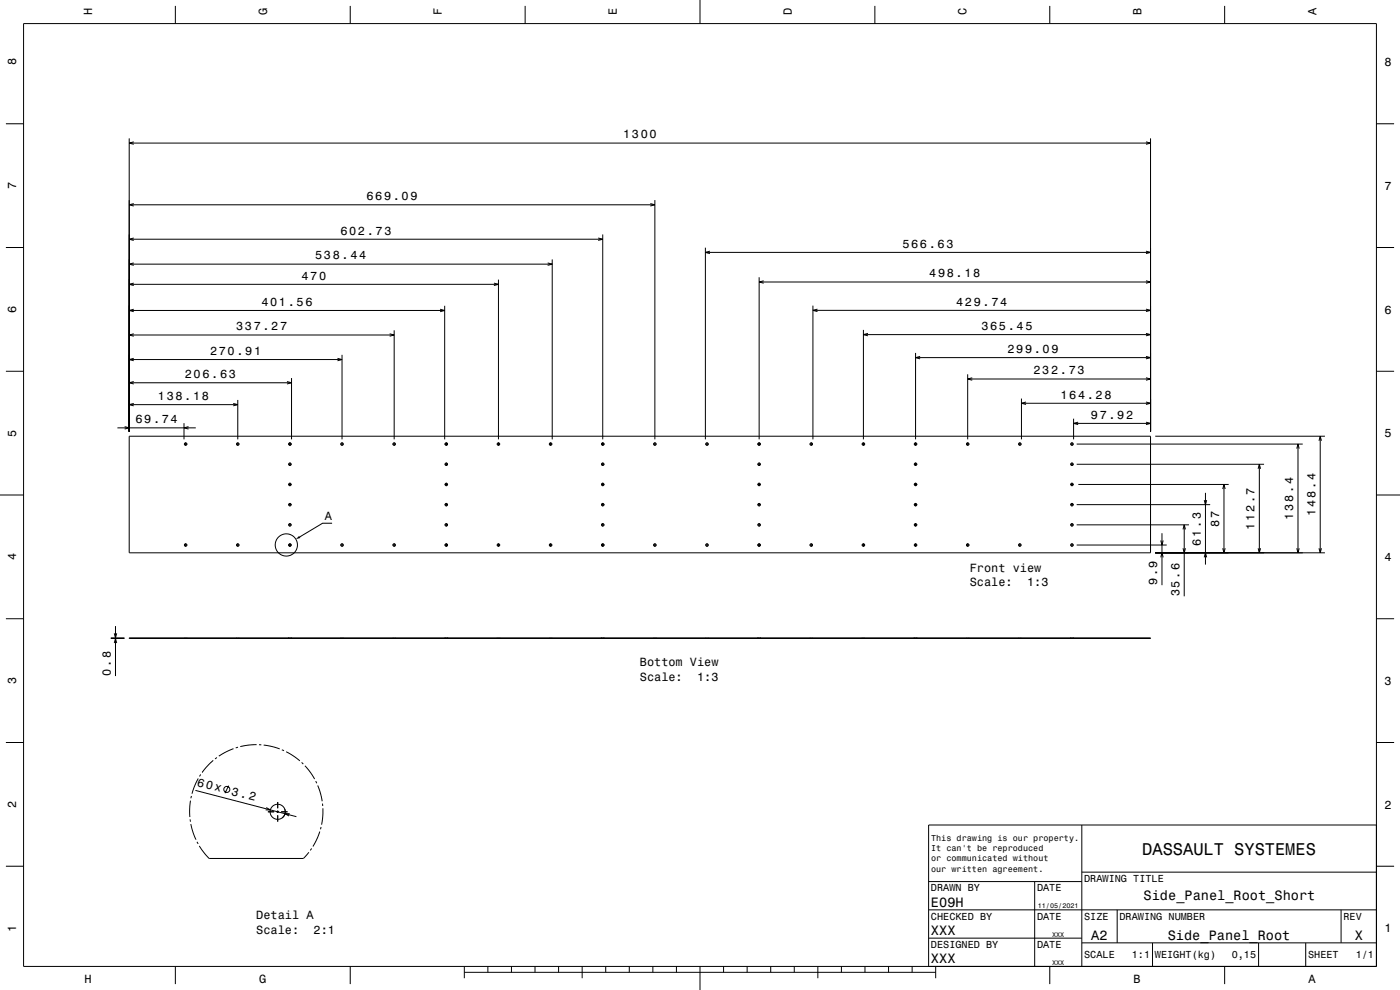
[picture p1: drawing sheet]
<svg xmlns="http://www.w3.org/2000/svg" width="594mm" height="420mm" viewBox="0 0 594 420" stroke-linecap="round" stroke-linejoin="round" font-family="sans-serif">
<g fill="none" stroke="#000" stroke-width=".42">
<path d="M10 10h574v400h-574zM74.4 2.5v7.5M148.6 2.5v7.5M222.8 2.5v7.5M297 0v10M371.2 2.5v7.5M445.4 2.5v7.5M519.6 2.5v7.5M2.5 52.5h7.5M54.8 58.7v124.4M488.2 58.7v124.4M584 52.5h7.5"/>
<path d="M54.8 60.7h433.4M56.8 60.2l-2 .5 2 .5M486.2 60.2l2 .5-2 .5M54.8 86.9h223.1M56.8 86.4l-2 .5 2 .5M255.7 99.5v86.9M275.9 86.4l2 .5-2 .5M277.9 84.9v101.5M2.5 105h7.5M54.8 112.1h179.5M54.8 101.5h200.9M56.8 111.5l-2 .6 2 .5"/>
<path d="M56.8 101l-2 .5 2 .5M211.5 118.6v67.8M232.4 111.5l1.9 .6-1.9 .5M234.3 110.1v76.3M253.8 101l1.9 .5-1.9 .5M299.3 105.1v81.3M299.3 107.1h188.9M301.2 106.6l-1.9 .5 1.9 .5M322.1 117.6v68.8M322.1 119.6h166.1M324 119.1l-1.9 .5 1.9 .6M486.2 119.1l2 .5-2 .6"/>
<path d="M486.2 106.6l2 .5-2 .5M584 105h7.5M54.8 131.7h133.9M54.8 120.6h156.7M56.8 131.2l-2 .5 2 .5M56.8 120.1l-2 .5 2 .5M186.7 131.2l2 .5-2 .5M188.7 129.7v56.7M209.6 120.1l1.9 .5-1.9 .5M344.9 129.7v56.7M344.9 131.7h143.3M346.8 131.2l-1.9 .5 1.9 .5"/>
<path d="M366.3 140v46.4M486.2 131.2l2 .5-2 .5M2.5 157.5h7.5M54.8 152.5h90.3M54.8 142.1h112.4M56.8 152l-2 .5 2 .6M56.8 141.6l-2 .5 2 .5M143.2 152l1.9 .5-1.9 .6M145.1 150.5v35.9M165.3 141.6l1.9 .5-1.9 .5M167.2 140.1v46.3M366.3 142h121.9"/>
<path d="M368.3 141.4l-2 .6 2 .5M388.5 149.7v36.7M388.5 151.7h99.7M390.4 151.2l-1.9 .5 1.9 .5M410.6 158.8v27.6M486.2 151.2l2 .5-2 .5M486.2 141.4l2 .6-2 .5M584 157.5h7.5M54.8 171.7h46.1M54.8 162.4h68.9M56.8 171.2l-2 .5 2 .5M56.8 161.9l-2 .5 2 .5"/>
<path d="M78.1 179.5v6.9M99 171.2l1.9 .5-1.9 .5M100.9 169.7v16.7M121.8 161.9l1.9 .5-1.9 .5M123.7 160.4v26M410.6 160.8h77.6M412.5 160.3l-1.9 .5 1.9 .5M433.4 169.1v17.3M433.4 171.1h54.8M435.3 170.6l-1.9 .5 1.9 .5M455.5 177.6v8.8M455.5 179.6h32.7"/>
<path d="M457.4 179.1l-1.9 .5 1.9 .5M486.2 179.1l2 .5-2 .5M486.2 170.6l2 .5-2 .5M486.2 160.3l2 .5-2 .5M49.8 181.5h33.3M52.9 181l1.9 .5-1.9 .5M54.8 185.1h433.4v49.4h-433.4zM78.1 188.4h1.4M78.8 187.7v1.4M80 181l-1.9 .5 1.9 .5M100.2 188.4h1.4M100.9 187.7v1.4"/>
<path d="M122.3 188.4h1.4M122.3 197h1.4M123 187.7v1.4M123 196.3v1.4M144.4 188.4h1.4M145.1 187.7v1.4M166.5 188.4h1.4M167.2 187.7v1.4M188.7 188.4h1.4M188.7 197h1.4M189.4 187.7v1.4M189.4 196.3v1.4"/>
<path d="M210.8 188.4h1.4M211.5 187.7v1.4M232.9 188.4h1.4M233.6 187.7v1.4M255 188.4h1.4M255 197h1.4M255.7 187.7v1.4M255.7 196.3v1.4M277.2 188.4h1.3M277.9 187.7v1.4M299.3 188.4h1.4M300 187.7v1.4"/>
<path d="M321.4 188.4h1.4M321.4 197h1.4M322.1 187.7v1.4M322.1 196.3v1.4M343.5 188.4h1.4M344.2 187.7v1.4M365.6 188.4h1.4M366.3 187.7v1.4M387.8 188.4h1.3M387.8 197h1.3M388.5 187.7v1.4M388.5 196.3v1.4"/>
<path d="M409.9 188.4h1.4M410.6 187.7v1.4M432 188.4h1.4M432.7 187.7v1.4M454.1 188.4h1.4M454.1 197h1.4M454.8 187.7v1.4M454.8 196.3v1.4M456.8 188.4h95.9M456.8 197h79.5M490.2 185.1h71.9M533.8 198.9l.5-1.9 .5 1.9"/>
<path d="M534.3 197v37.5M550.2 190.3l.5-1.9 .5 1.9M550.7 188.4v46.1M559.6 187l.5-1.9 .6 1.9M560.1 185.1v49.4M0 210h10M122.3 214.1h1.4M122.3 205.5h1.4M123 204.8v1.4M123 213.4v1.4M188.7 214.1h1.4M188.7 205.5h1.4"/>
<path d="M189.4 204.8v1.4M189.4 213.4v1.4M255 214.1h1.4M255 205.5h1.4M255.7 204.8v1.4M255.7 213.4v1.4M321.4 214.1h1.4M321.4 205.5h1.4M322.1 204.8v1.4M322.1 213.4v1.4M387.8 214.1h1.3M387.8 205.5h1.3"/>
<path d="M388.5 204.8v1.4M388.5 213.4v1.4M454.1 214.1h1.4M454.1 205.5h1.4M454.8 204.8v1.4M454.8 213.4v1.4M456.8 214.1h56.7M457.5 205.5h63.8M510.9 212.2l.6 1.9 .5-1.9M511.5 209.1v30.4M518.8 207.5l.5-2 .5 2M519.3 205.5v29"/>
<path d="M584 210h10M78.1 231.2h1.4M78.8 230.5v1.4M100.2 231.2h1.4M100.9 230.5v1.4M122.3 231.2h1.4M122.3 222.7h1.4M123 222v1.4M123 230.5v1.4M140.9 222h-4l-9.7 5.8M144.4 231.2h1.4M145.1 230.5v1.4"/>
<path d="M166.5 231.2h1.4M167.2 230.5v1.4M188.7 231.2h1.4M188.7 222.7h1.4M189.4 222v1.4M189.4 230.5v1.4M210.8 231.2h1.4M211.5 230.5v1.4M232.9 231.2h1.4M233.6 230.5v1.4M255 231.2h1.4M255 222.7h1.4"/>
<path d="M255.7 222v1.4M255.7 230.5v1.4M277.2 231.2h1.3M277.9 230.5v1.4M299.3 231.2h1.4M300 230.5v1.4M321.4 231.2h1.4M321.4 222.7h1.4M322.1 222v1.4M322.1 230.5v1.4M343.5 231.2h1.4M344.2 230.5v1.4"/>
<path d="M365.6 231.2h1.4M366.3 230.5v1.4M387.8 231.2h1.3M387.8 222.7h1.3M388.5 222v1.4M388.5 230.5v1.4M409.9 231.2h1.4M410.6 230.5v1.4M432 231.2h1.4M432.7 230.5v1.4M454.1 231.2h1.4M454.1 222.7h1.4"/>
<path d="M454.8 222v1.4M454.8 230.5v1.4M456.8 231.2h38.2M456.8 222.7h47.6M490.2 234.5h71.9M492.5 236.5l.5-2 .5 2M492.5 229.3l.5 1.9 .5-1.9M493 226.2v22.1M501.9 232.6l.5 1.9 .6-1.9M501.9 224.6l.5-1.9 .6 1.9M502.4 222.7v30.3M510.9 236.5l.6-2 .5 2"/>
<path d="M518.8 232.6l.5 1.9 .5-1.9M533.8 232.6l.5 1.9 .5-1.9M550.2 232.6l.5 1.9 .5-1.9M559.6 232.6l.5 1.9 .6-1.9M2.5 262.5h7.5M47 270.9h5.8M47 270.6h5.8M48.5 268.7l.5 1.9 .5-1.9M48.5 272.8l.5-1.9 .5 1.9M49 265.6v21.2M54.8 270.6h433.4v.3h-433.4zM78.2 270.6v.3"/>
<path d="M78.8 270.6v.3M79.3 270.6v.3M100.3 270.6v.3M100.9 270.6v.3M101.4 270.6v.3M122.5 270.6v.3M123 270.6v.3M123.5 270.6v.3M144.6 270.6v.3M145.1 270.6v.3M145.7 270.6v.3M166.7 270.6v.3"/>
<path d="M167.2 270.6v.3M167.8 270.6v.3M188.8 270.6v.3M189.4 270.6v.3M189.9 270.6v.3M211 270.6v.3M211.5 270.6v.3M212 270.6v.3M233.1 270.6v.3M233.6 270.6v.3M234.1 270.6v.3M255.2 270.6v.3"/>
<path d="M255.7 270.6v.3M256.3 270.6v.3M277.3 270.6v.3M277.9 270.6v.3M278.4 270.6v.3M299.4 270.6v.3M300 270.6v.3M300.5 270.6v.3M321.6 270.6v.3M322.1 270.6v.3M322.6 270.6v.3M343.7 270.6v.3"/>
<path d="M344.2 270.6v.3M344.7 270.6v.3M365.8 270.6v.3M366.3 270.6v.3M366.9 270.6v.3M387.9 270.6v.3M388.5 270.6v.3M389 270.6v.3M410 270.6v.3M410.6 270.6v.3M411.1 270.6v.3M432.2 270.6v.3"/>
<path d="M432.7 270.6v.3M433.2 270.6v.3M454.3 270.6v.3M454.8 270.6v.3M455.4 270.6v.3M584 262.5h7.5M2.5 315h7.5M99.1 317.6l-3.5 1.5-2.7 1.7M101 317l-1 .3M108.9 315.9l-3.8 .2-3.2 .6M109.9 315.9l1 .1M111.9 316.1l3.4 .6 3.4 1"/>
<path d="M119.6 318.1l.9 .4M121.4 318.9l3.2 1.9 2.6 2M584 315h7.5M80.8 339.7l-.3 3.4 .1 3.5M81.2 337.7l-.2 1M82.9 335.3l42.9 11.2M84.1 330.3l-1.4 2.9-1.2 3.5M85.2 328.6l-.6 .8M90.5 322.6l-2.6 2.4-2.2 2.7M92 321.4l-.8 .6M97 333.3l-1.5 3.2M128 323.5l.7 .6"/>
<path d="M129.4 324.9l2.2 2.7 1.9 2.9M134 331.4l.4 .9M134.8 333.2l1.2 3.3 .7 3.4M80.7 347.6l.1 1M81 349.6l.8 3.4 1.3 3.2M83.6 357.1l.5 .9M84.6 358.9l4.1 5.3h40l2.4-2.6M113 342.6l1.7 1h-2M113.7 344.4h2.6M117.3 344.4h1M117.8 340.2v2.7M117.8 343.9v1"/>
<path d="M117.8 345.9v2.7M119.3 344.4h2.7M120.8 343.2a3.2 3.2 0 0 1-1.1 3.8M122.9 345.2h-2l1.8 1M132.2 360l-.5 .8M135.7 352.8l-1.2 3-1.7 3.3M136.2 350.9l-.2 .9M136.8 340.9l.1 1M137 342.9l-.1 3.5-.5 3.5M459 350v60M584 350h-190v60M2.5 367.5h7.5"/>
<path d="M394 374h65M439 374v36M459 370h125M584 367.5h7.5M394 398h65M394 386h190M474 386v14M569 386v14M74.4 410v7.5M148.6 410v7.5M197 412.5h200M197 410v5"/>
<path d="M207 410v2.5M217 410v2.5M227 410v2.5M237 410v2.5M247 410v5M257 410v2.5M267 410v2.5M277 410v2.5M287 410v2.5M297 410v10M307 410v2.5M317 410v2.5"/>
<path d="M327 410v2.5M337 410v2.5M347 410v5M357 410v2.5M367 410v2.5M377 410v2.5M387 410v2.5M397 410v5M445.4 410v7.5M459 400h125M489 400v10M519.6 410v7.5"/>
<path d="M534 400v10M554 400v10"/>
<circle cx="78.8" cy="188.4" r=".53"/>
<circle cx="100.9" cy="188.4" r=".53"/>
<circle cx="123" cy="197" r=".53"/>
<circle cx="123" cy="188.4" r=".53"/>
<circle cx="145.1" cy="188.4" r=".53"/>
<circle cx="167.2" cy="188.4" r=".53"/>
<circle cx="189.4" cy="197" r=".53"/>
<circle cx="189.4" cy="188.4" r=".53"/>
<circle cx="211.5" cy="188.4" r=".53"/>
<circle cx="233.6" cy="188.4" r=".53"/>
<circle cx="255.7" cy="197" r=".53"/>
<circle cx="255.7" cy="188.4" r=".53"/>
<circle cx="277.9" cy="188.4" r=".53"/>
<circle cx="300" cy="188.4" r=".53"/>
<circle cx="322.1" cy="197" r=".53"/>
<circle cx="322.1" cy="188.4" r=".53"/>
<circle cx="344.2" cy="188.4" r=".53"/>
<circle cx="366.3" cy="188.4" r=".53"/>
<circle cx="388.5" cy="197" r=".53"/>
<circle cx="388.5" cy="188.4" r=".53"/>
<circle cx="410.6" cy="188.4" r=".53"/>
<circle cx="432.7" cy="188.4" r=".53"/>
<circle cx="454.8" cy="197" r=".53"/>
<circle cx="454.8" cy="188.4" r=".53"/>
<circle cx="123" cy="214.1" r=".53"/>
<circle cx="123" cy="205.5" r=".53"/>
<circle cx="189.4" cy="214.1" r=".53"/>
<circle cx="189.4" cy="205.5" r=".53"/>
<circle cx="255.7" cy="214.1" r=".53"/>
<circle cx="255.7" cy="205.5" r=".53"/>
<circle cx="322.1" cy="214.1" r=".53"/>
<circle cx="322.1" cy="205.5" r=".53"/>
<circle cx="388.5" cy="214.1" r=".53"/>
<circle cx="388.5" cy="205.5" r=".53"/>
<circle cx="454.8" cy="214.1" r=".53"/>
<circle cx="454.8" cy="205.5" r=".53"/>
<circle cx="78.8" cy="231.2" r=".53"/>
<circle cx="100.9" cy="231.2" r=".53"/>
<circle cx="121.5" cy="231.2" r="4.7"/>
<circle cx="123" cy="222.7" r=".53"/>
<circle cx="123" cy="231.2" r=".53"/>
<circle cx="145.1" cy="231.2" r=".53"/>
<circle cx="167.2" cy="231.2" r=".53"/>
<circle cx="189.4" cy="222.7" r=".53"/>
<circle cx="189.4" cy="231.2" r=".53"/>
<circle cx="211.5" cy="231.2" r=".53"/>
<circle cx="233.6" cy="231.2" r=".53"/>
<circle cx="255.7" cy="222.7" r=".53"/>
<circle cx="255.7" cy="231.2" r=".53"/>
<circle cx="277.9" cy="231.2" r=".53"/>
<circle cx="300" cy="231.2" r=".53"/>
<circle cx="322.1" cy="222.7" r=".53"/>
<circle cx="322.1" cy="231.2" r=".53"/>
<circle cx="344.2" cy="231.2" r=".53"/>
<circle cx="366.3" cy="231.2" r=".53"/>
<circle cx="388.5" cy="222.7" r=".53"/>
<circle cx="388.5" cy="231.2" r=".53"/>
<circle cx="410.6" cy="231.2" r=".53"/>
<circle cx="432.7" cy="231.2" r=".53"/>
<circle cx="454.8" cy="222.7" r=".53"/>
<circle cx="454.8" cy="231.2" r=".53"/>
<circle cx="96.2" cy="334.9" r="1.28"/>
<circle cx="117.8" cy="344.4" r="3.2"/>
</g>
<path d="M126.9 227.3l.6 .9-2 .6z" fill-rule="evenodd" fill="#000"/>
<text font-size="7.2" x="484.6" y="362.6">DASSAULT SYSTEMES</text>
<g font-size="5.8">
<text x="485.2" y="382">Side_Panel_Root_Short</text>
<text x="395" y="384.6">E09H</text>
<text x="395" y="396.6">XXX</text>
<text x="463" y="398.6">A2</text>
<text x="495.5" y="398.6">Side_Panel_Root</text>
<text x="574.8" y="398.6">X</text>
<text x="395" y="408.6">XXX</text>
</g>
<g font-size="5.1">
<text x="83.4" y="333.4" transform="rotate(14 83.4 333.4)">60x</text>
<text x="98" y="337.2" transform="rotate(14 98 337.2)">3.2</text>
</g>
<g font-size="5">
<text x="39.1" y="6.5" transform="rotate(-90 39.1 6.5)">H</text>
<text x="113.3" y="6.5" transform="rotate(-90 113.3 6.5)">G</text>
<text x="187.5" y="6.5" transform="rotate(-90 187.5 6.5)">F</text>
<text x="261.7" y="6.5" transform="rotate(-90 261.7 6.5)">E</text>
<text x="335.9" y="6.5" transform="rotate(-90 335.9 6.5)">D</text>
<text x="410.1" y="6.5" transform="rotate(-90 410.1 6.5)">C</text>
<text x="484.3" y="6.5" transform="rotate(-90 484.3 6.5)">B</text>
<text x="558.5" y="6.5" transform="rotate(-90 558.5 6.5)">A</text>
<text x="6.8" y="27.8" transform="rotate(-90 6.8 27.8)">8</text>
<text x="587.5" y="28.1">8</text>
<text x="264.4" y="58.7">1300</text>
<text x="6.8" y="80.3" transform="rotate(-90 6.8 80.3)">7</text>
<text x="587.5" y="80.6">7</text>
<text x="155.5" y="84.9">669.09</text>
<text x="144.4" y="99.5">602.73</text>
<text x="382.9" y="105.1">566.63</text>
<text x="133.7" y="110.1">538.44</text>
<text x="127.9" y="118.6">470</text>
<text x="394.3" y="117.6">498.18</text>
<text x="110.9" y="129.7">401.56</text>
<text x="405.7" y="129.7">429.74</text>
<text x="6.8" y="132.8" transform="rotate(-90 6.8 132.8)">6</text>
<text x="587.5" y="133.1">6</text>
<text x="100.2" y="140.1">337.27</text>
<text x="416.4" y="140">365.45</text>
<text x="427.4" y="149.7">299.09</text>
<text x="89.1" y="150.5">270.91</text>
<text x="78.4" y="160.4">206.63</text>
<text x="438.5" y="158.8">232.73</text>
<text x="67" y="169.7">138.18</text>
<text x="449.9" y="169.1">164.28</text>
<text x="57.5" y="179.5">69.74</text>
<text x="462.8" y="177.6">97.92</text>
<text x="6.8" y="185.3" transform="rotate(-90 6.8 185.3)">5</text>
<text x="587.5" y="185.6">5</text>
<text x="137.9" y="220.8">A</text>
<text x="548.7" y="220.5" transform="rotate(-90 548.7 220.5)">138.4</text>
<text x="558.1" y="218.8" transform="rotate(-90 558.1 218.8)">148.4</text>
<text x="517.3" y="223.4" transform="rotate(-90 517.3 223.4)">87</text>
<text x="532.3" y="224.7" transform="rotate(-90 532.3 224.7)">112.7</text>
<text x="509.5" y="231.4" transform="rotate(-90 509.5 231.4)">61.3</text>
<text x="6.8" y="237.8" transform="rotate(-90 6.8 237.8)">4</text>
<text x="587.5" y="238.1">4</text>
<text x="411.5" y="242.7">Front view</text>
<text x="411.5" y="248.8">Scale:</text>
<text x="435.8" y="248.8">1:3</text>
<text x="491" y="248.3" transform="rotate(-90 491 248.3)">9.9</text>
<text x="500.4" y="253" transform="rotate(-90 500.4 253)">35.6</text>
<text x="47" y="286.8" transform="rotate(-90 47 286.8)">0.8</text>
<text x="271.5" y="282.7">Bottom View</text>
<text x="6.8" y="290.3" transform="rotate(-90 6.8 290.3)">3</text>
<text x="271.5" y="288.8">Scale:</text>
<text x="295.8" y="288.8">1:3</text>
<text x="587.5" y="290.6">3</text>
<text x="6.8" y="342.8" transform="rotate(-90 6.8 342.8)">2</text>
<text x="587.5" y="343.1">2</text>
<text x="6.8" y="395.3" transform="rotate(-90 6.8 395.3)">1</text>
<text x="108.7" y="390.1">Detail A</text>
<text x="587.5" y="395.6">1</text>
<text x="108.7" y="396.1">Scale:</text>
<text x="133" y="396.1">2:1</text>
<text x="35.8" y="416.8">H</text>
<text x="110" y="416.8">G</text>
<text x="481" y="416.8">B</text>
<text x="555.2" y="416.8">A</text>
</g>
<g font-size="4.3">
<text x="460" y="374.2">DRAWING TITLE</text>
<text x="395" y="378.2">DRAWN BY</text>
<text x="440" y="378.2">DATE</text>
<text x="395" y="390.2">CHECKED BY</text>
<text x="440" y="390.2">DATE</text>
<text x="460" y="390.2">SIZE</text>
<text x="475" y="390.2">DRAWING NUMBER</text>
<text x="570" y="390.2">REV</text>
<text x="395" y="402.2">DESIGNED BY</text>
<text x="440" y="402.2">DATE</text>
<text x="460" y="406.6">SCALE</text>
<text x="480.2" y="406.6">1:1</text>
<text x="490" y="406.6">WEIGHT(kg)</text>
<text x="522.6" y="406.6">0,15</text>
<text x="555" y="406.6">SHEET</text>
<text x="575.2" y="406.6">1/1</text>
</g>
<g font-size="3.6">
<text x="395.1" y="356.8">This drawing is our property.</text>
<text x="395.1" y="361.2">It can't be reproduced</text>
<text x="395.1" y="365.5">or communicated without</text>
<text x="395.1" y="369.8">our written agreement.</text>
</g>
<g font-size="2.9">
<text x="440.3" y="385.3">11/05/2021</text>
<text x="446.4" y="397.3">XXX</text>
<text x="446.4" y="409.3">XXX</text>
</g>
</svg>
